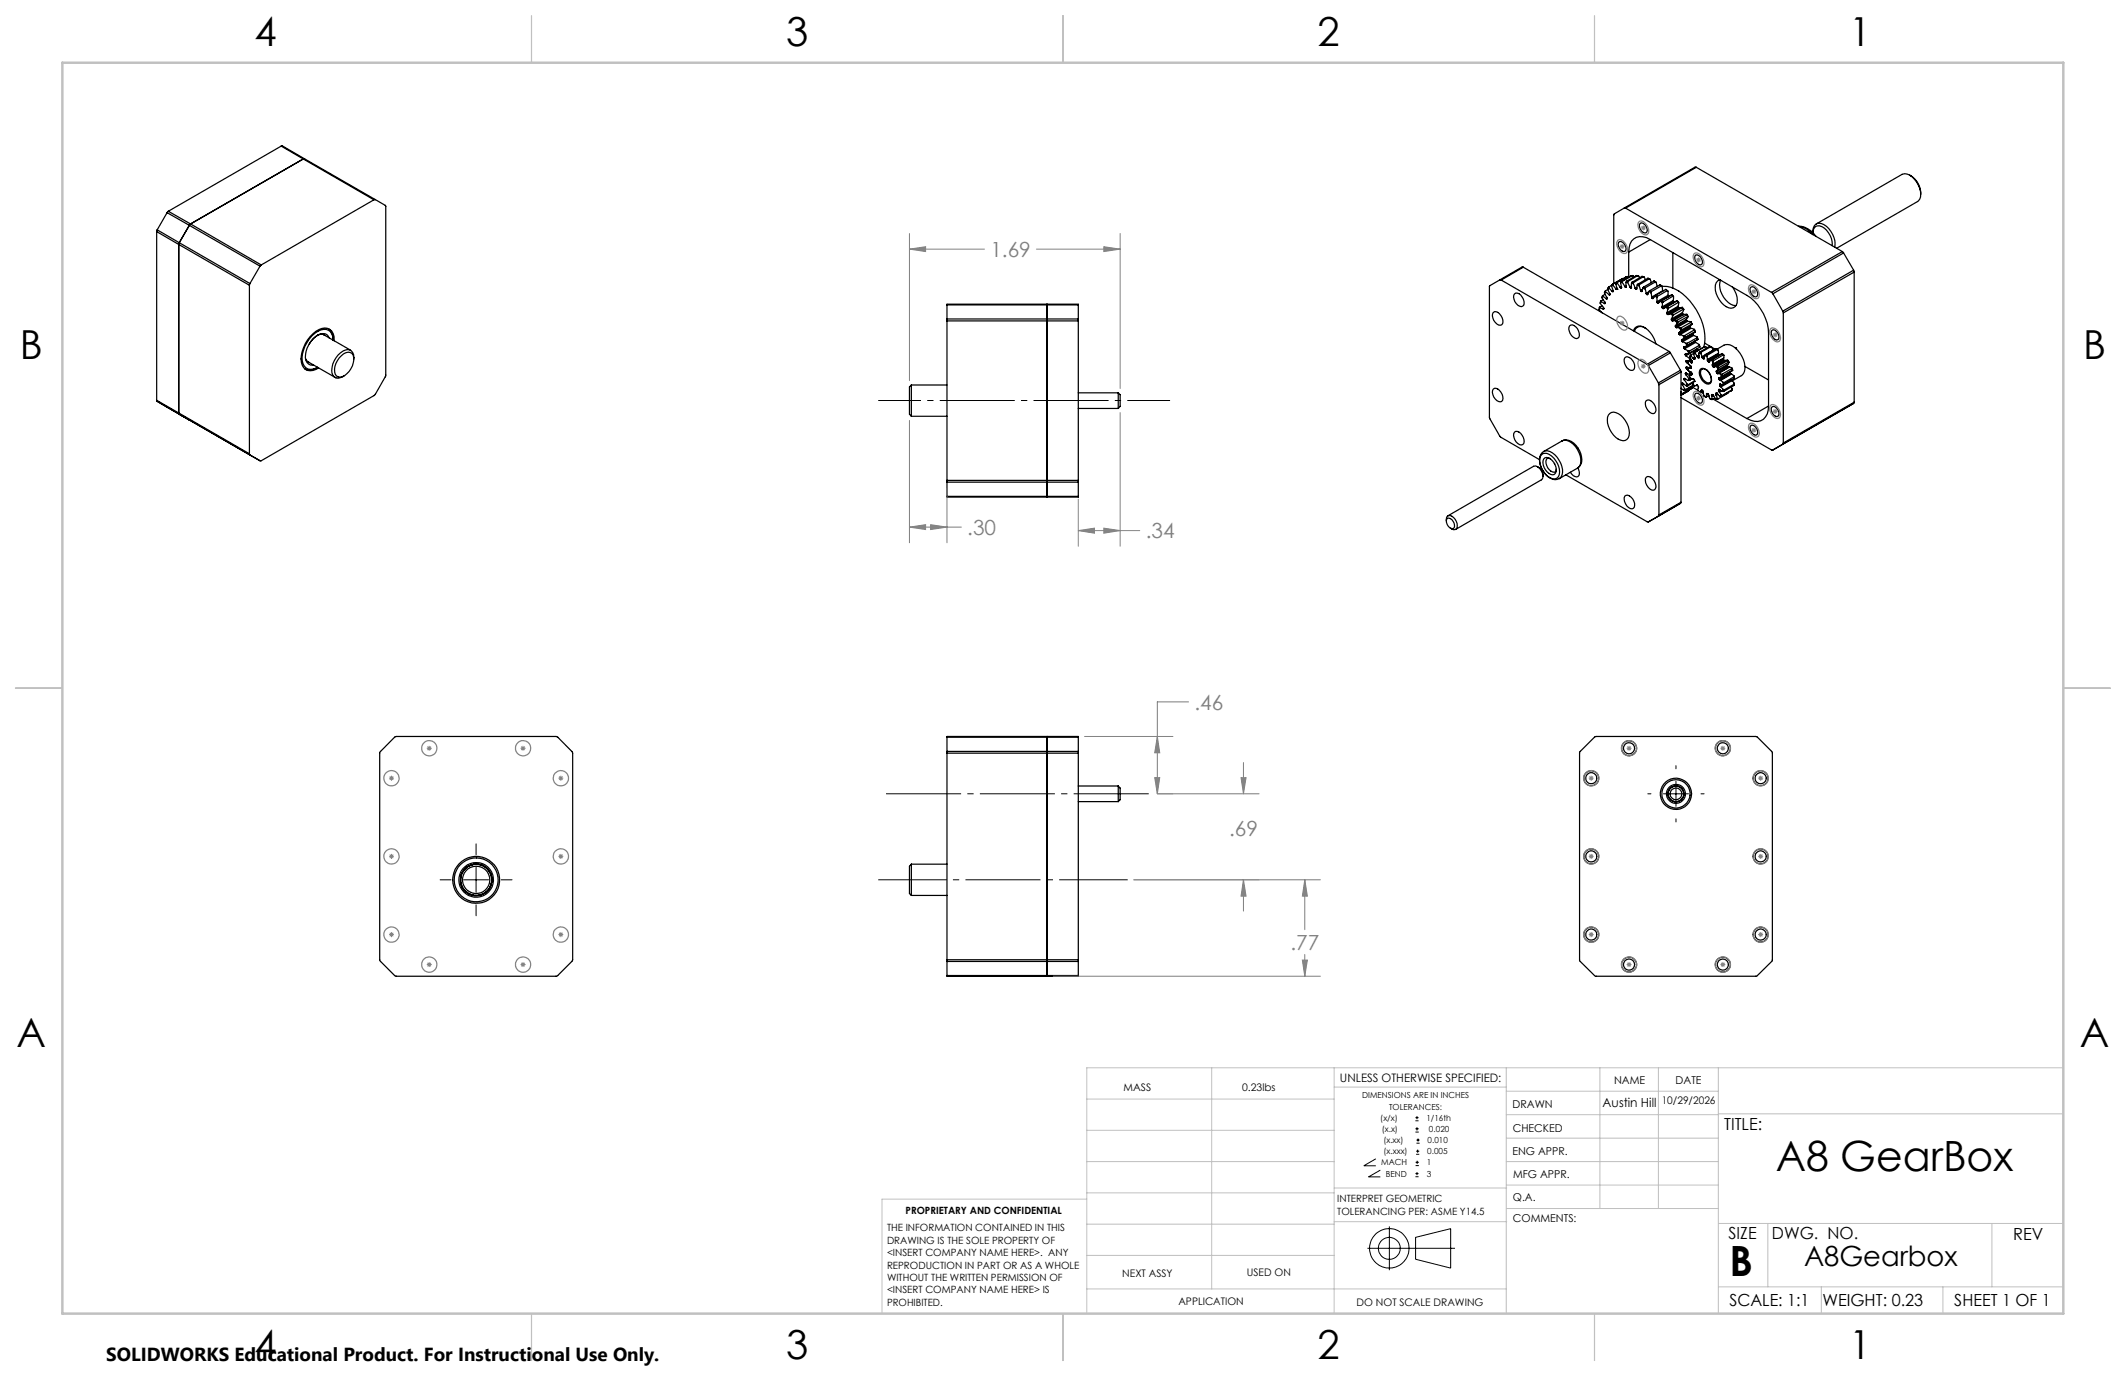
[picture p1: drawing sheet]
<svg xmlns="http://www.w3.org/2000/svg" width="432mm" height="279mm" viewBox="0 0 432 279" stroke-linecap="round" stroke-linejoin="round" font-family="sans-serif">
<g fill="none" stroke="#000" stroke-width=".25">
<path d="M57.1 29.7l.3-.1 4.4 2.6M57.1 29.7l-22.9 13.2M57.1 29.7l4.5 2.6M61.6 32.3l-22.9 13.2M61.6 32.3l14.4 8.3M61.8 32.2l-.2 .1M61.8 32.2l16.5 9.5 .1 34.6-2.4 4-22.9 13.3h-.3M344.5 34l-.2-.1-14.4 8.3M344.5 34l-14.3 8.3M344.5 34l29.7 17.1M387.9 35.6a4.3 4.3 0 0 1 2.2 3.9M31.8 47l4.5 2.6"/>
<path d="M31.8 47v34.3M31.9 46.7l-.1 .3M31.9 46.7l4.5 2.6M33.9 43.2l-2 3.5M33.9 43.2l4.6 2.6M34.2 42.9l-.3 .3M34.2 42.9l4.5 2.6M36.3 49.6v34.3M36.3 49.6l14.4 8.3M36.4 49.3l-.1 .3M36.4 49.3l14.4 8.3M38.5 45.8l-2.1 3.5"/>
<path d="M38.5 45.8l14.3 8.2M38.7 45.5l-.2 .3M38.7 45.5l14.4 8.3M50.7 57.9v34.2M50.8 57.6l-.1 .3M52.8 54l-2 3.6M53.1 53.8l-.3 .2M76 40.6l-22.9 13.2M76.2 40.5l-.2 .1M304.6 56.8l.3 .1M304.9 56.9l29.6 17.1M307.6 59.7a1.01 1.01 0 0 1 1.5 .6 1.17 1.17 0 0 1-.1 2 1.94 1.94 0 0 1-1.4-2.6z"/>
<path d="M309.4 54.3l-.3-.1-6.6 3.9v26.7l2.4 4 7.8 4.5M309.4 54.3l-4.5 2.6M309.4 54.3l29.6 17.1M325.9 59.5l.6 1-.1 .2h-.2M326 59.8l-.5 .2v.2M326 59.1l-.1 .4M326.1 59.2l-.2 .3M326.1 59.2l.7 .6M326.5 58.7l.5 1-.1 .2-.1-.1M326.6 58.8l-.5 .3v.1M326.7 58.3l.1 .2M326.7 58.3l-.2 .4"/>
<path d="M326.8 58.5l-.3 .2M326.8 58.5l.6 .7M327 59.7l-.2 .1M327.3 58l-.6 .3M327.3 58.1l.4 .9M327.6 57.7v.2M327.6 57.7l-.3 .1v.3M327.6 57.9l-.3 .2M327.6 57.9l.6 .8M327.7 59l-.1 .2h-.2M327.7 59l-.3 .2M328.2 58.7l.2 .1"/>
<path d="M328.2 57.6l.2 1M328.3 57.4l-.1 .2M328.4 58.7v.1M328.4 58.6v.1M328.4 58.7h.1M328.4 58.5l-.2 .2M328.5 57.5l-.3 .1M328.5 57.5l.6 .8M328.5 57.3v.2M328.5 57.3l-.2 .1M328.9 49.1a1.32 1.32 0 0 1 1.1 1.9 1.32 1.32 0 0 1-1.1-1.9zM329.1 58.3l.1 .2"/>
<path d="M329.1 57.4l.2 1.1M329.2 58.5h.1M329.3 57.2l-.2 .2M329.3 58.2l-.2 .1M329.3 58.4v.1M329.4 58.4l-.2 .1M329.5 57.4h-.4M329.5 57.4l.5 .8M329.5 57.1v.3M329.5 57.1l-.2 .1M329.5 56.6l-1.9 1.1M329.7 56.6l-2.1 1.1"/>
<path d="M329.9 42.2l-2.1 1.4v14M329.9 42.2l.3 .1M330 58.2l.2 .1M330.2 58.3h.1M330.2 42.3l29.6 17.1M330.2 57.4v.9M330.2 57.4h.4M330.3 56.2h.1M330.3 56.2l-2 1.2M330.3 58.1l-.3 .1M330.3 57.1l-.1 .3M330.3 57.1l.3 .1"/>
<path d="M330.5 56.2h.2M330.5 56.2h-.2M330.5 56.2l-2 1.1M330.6 57.4l.4 .9M330.6 57.2v.2M330.8 51.2v5.1M331 58.3l.2 .2M331.2 58.5h.1M331.3 56h.2M331.3 56l-2 1.2M331.3 58.1l-.3 .2M331.3 58.4v.1"/>
<path d="M331.4 58.3l-.1 .2M331.4 57.5v.8M331.4 57.5l.4 .1M331.4 58.3l-.2 .2M331.5 57.3l-.1 .2M331.5 57.3l.3 .1M331.5 56l.4 .2M331.5 56l-2 1.1M331.6 56h-.3M331.8 57.6l.3 .9M331.8 57.4v.2M332.1 58.5l.1 .2"/>
<path d="M332.2 58.7h.1M332.4 56h.2M332.4 56h.3M332.4 56l-2.1 1.1M332.4 58.6l-.1 .1M332.4 58.7h-.1M332.4 58.6l-.2 .1M332.5 58.3l-.4 .2M332.5 57.9l-.1 .7M332.5 57.9l.4 .1M332.6 56l.4 .4M332.6 56l-2 1.2"/>
<path d="M332.7 57.7l.3 .1M332.7 57.7l-.2 .2M332.9 58l.3 .9M333 57.8l-.1 .2M333.2 58.9l.1 .3M333.2 45.3a1.32 1.32 0 0 1 1.1 2 1.32 1.32 0 0 1-1.1-2zM333.3 59.2h.1M333.5 56.1l.3 .1M333.5 56.1l.4 .1M333.5 56.1l-2 1.2M333.6 59.1l-.2 .1M333.6 59l-.3 .2"/>
<path d="M333.6 58.7l-.4 .2M333.7 58.4l-.1 .7M333.7 58.4l.4 .3M333.8 56.2h.1l.3 .6M333.8 56.2l-2 1.2M333.9 58.2l.3 .2M333.9 58.2l-.2 .2M334.1 58.7l.2 .9M334.2 58.4l-.1 .3M334.3 59.6l.1 .2M334.4 59.8h.1M334.7 56.5l.3 .1"/>
<path d="M334.7 56.5l.4 .1M334.7 56.5l-2 1.2M334.7 59.7l-.2 .1M334.7 59.6l-.3 .2M334.9 59.2l-.6 .4M334.9 59.2l-.4 .6M334.9 59.2l.4 .2M335 56.6l.2 .1 .2 .7M335 56.6l-2 1.2M335.1 59l-.2 .2M335.1 59l.3 .2M335.2 48.6l19.6 11.4a9.8 9.8 0 0 1 4.4 7.6v14.8"/>
<path d="M335.2 48.6a2.62 2.62 0 0 0-4.2 1l-.2 1.6M335.2 48.6l-4.4 2.6M335.3 59.4l.2 .9M335.4 59.2l-.1 .2M335.9 57.1l.3 .2M335.9 57.1l.4 .2M335.9 57.1l-2 1.1M336.2 57.3l.2 .1 .1 .8M336.2 57.3l-2 1.1M336.3 59.9l.3 .3M336.3 59.9l-.2 .2M337.1 57.9l.3 .2"/>
<path d="M337.1 57.9l.4 .2M337.1 57.9l-2 1.1M337.4 58.1l.2 .1M337.4 58.1l-2 1.1M337.5 58.2a6.9 6.9 0 0 1 5.7 2.9 10.9 10.9 0 0 1 2.8 9.4M337.6 58.2l.1 .9M337.7 59.1v.1M337.7 59.1l-2.2 1.2M338.3 58.8l.3 .2M338.3 58.8l.4 .3M338.3 58.8l-2 1.1M338.6 59l.2 .1v.9"/>
<path d="M338.6 59l-2 1.2M338.8 60l.1 .2M338.8 60l-2.3 1.3M339.5 59.9l.3 .2M339.5 59.9l-2.2 1.2M339.5 59.9l-2 1.1M339.5 59.8l.4 .4M339.8 51.3v7.2M344.4 51.8a1.29 1.29 0 0 1 1.1 1.9 1.29 1.29 0 0 1-1.1-1.9zM349.4 56.8a1.66 1.66 0 0 0-1 2.2 4.4 4.4 0 0 0 3.2 3.6 1.34 1.34 0 0 0 1.2-1.6 4.5 4.5 0 0 0-.9-2.7M349.5 56.9a4.5 4.5 0 0 0 2.5 5.1l.6 .1M355.7 58.3a1.29 1.29 0 0 1 1.1 1.9 1.29 1.29 0 0 1-1.1-1.9z"/>
<path d="M359.8 59.4l.3 .3M360.1 59.7l2 3.5M365.3 45.9a4.6 4.6 0 0 1 3.6 2.1M365.3 46a4.2 4.2 0 0 1 2.9 1.7M368.9 45.5l17.4-10.1a2.15 2.15 0 0 1 2.5 1 4.1 4.1 0 0 1 1.1 4.1l-.4 .4-16.5 9.5M372.1 49.9a4 4 0 0 0-2.5-4 1.19 1.19 0 0 0-1.4 1.3 1.43 1.43 0 0 1 .5-1.6 1.43 1.43 0 0 1 1.8 0 4.7 4.7 0 0 1 2.1 4.6M374.2 51.1l.2 .3M374.2 51.1l-14.4 8.3M374.4 51.4l-14.3 8.3M374.4 51.4l2.1 3.5M376.5 54.9l.1 .3M376.5 54.9l-14.4 8.3"/>
<path d="M376.6 55.2l-14.4 8.3M376.6 55.2v26.5M62.1 72.9l.3 .5 .4 .2M62.4 73.4l5.7 3.2M64.5 74.6a2.84 2.84 0 0 1-2.6 .3M65.6 67.9l5.6 3.2M65.9 68.1a1.64 1.64 0 0 0-2.2 .6l-.9 1.1M66.9 66.9a2.66 2.66 0 0 1 .8 2.2 1.91 1.91 0 0 0-.9-2 1.91 1.91 0 0 0-2.2 .2 6.4 6.4 0 0 0-3.1 6.5 1.8 1.8 0 0 0 3 .8M66.9 68.6a1.45 1.45 0 0 0-2.4-.5 5.3 5.3 0 0 0-2.4 5.1 1.34 1.34 0 0 0 1.6 .9M67.9 69.2a2.06 2.06 0 0 0-.8-2.2 2.06 2.06 0 0 0-2.3-.1 7 7 0 0 0-3.6 6.7 1.91 1.91 0 0 0 3 1.4l.5-.3M68.9 72.7a2.34 2.34 0 0 1 2.2-1.1 1.48 1.48 0 0 1 .7 2.1 3.8 3.8 0 0 1-2.7 2.9 1.18 1.18 0 0 1-1.2-1.6 4.2 4.2 0 0 1 1-2.3zM71.9 72.9a1.43 1.43 0 0 0-.5-1.6 1.43 1.43 0 0 0-1.8 0 4.5 4.5 0 0 0-2 4.9 1.44 1.44 0 0 0 2.3 .1"/>
<path d="M185.1 78.2v6.3M185.1 78.2l-.4 .4v5.5l.4 .4M185.1 78.2h7.2M192.3 61.9v-.1h26.7v.1M192.3 64.8v.4M192.3 61.9v2.9M192.3 65.2v32.3M192.3 65.2h26.7M192.3 64.8h26.7M192.3 61.9h26.7M212.7 61.9v38.9M212.7 61.8v.1z"/>
<path d="M219 64.8v.4M219 61.9v2.9M219 65.2v32.3M219 79.8h8.1M227.1 79.8l.4 .4v2.3l-.4 .4M227.1 79.8v3.1M303.3 79a1.31 1.31 0 0 1 1.8 1 1.02 1.02 0 0 1-.4 1.6 1.94 1.94 0 0 1-1.4-2.6zM303.3 63.5a1.31 1.31 0 0 1 1.8 1 1.02 1.02 0 0 1-.4 1.5 1.94 1.94 0 0 1-1.4-2.5zM318.8 66.1a1.3 1.3 0 0 1 1.8 1.1 1.02 1.02 0 0 1-.4 1.6 1.99 1.99 0 0 1-1.4-2.7zM324.8 62.9l.6 .6M324.8 62.4v.5M324.9 62.5l-.1 .4"/>
<path d="M324.9 62.5l.7 .3M325 61.6l.7 .9v.2M325.1 61.2l-.1 .4M325.2 61.2l-.2 .4M325.2 61.2l.7 .4M325.3 63.4h.1M325.4 62.1l-.5 .3v.1M325.4 60.5l.6 1.1M325.5 60.1l-.1 .4M325.5 60.2l-.1 .3M325.5 60.2l.7 .5M325.6 60.9l-.5 .2 .1 .1"/>
<path d="M325.7 62.7l-.1 .1M326 61.6h-.1M326.5 60.6l-.3 .1M330 72.6a1.35 1.35 0 0 1 1.9 1.1 1.07 1.07 0 0 1-.4 1.5 1.99 1.99 0 0 1-1.5-2.6zM331.8 67.2a1.41 1.41 0 0 1 2.4-.6 5.3 5.3 0 0 1 2.1 3.2M334.3 66.7a1.37 1.37 0 0 0-2.3 .6M334.5 74l.3 .2M334.8 74.2l2 3.6M335.5 60.3l.1 .2M335.6 60.5v.1M335.8 60.5l-.2 .1M335.9 60.3l-.3 .2"/>
<path d="M336.1 60.1l-.3 .5h-.2M336.1 60.1l.4 .3M336.5 60.4v.9M336.5 61.3l.1 .2M336.6 61.5l.1 .1M336.6 60.2l-.1 .2M336.8 77.8l.1 .3M336.9 78.1v26.5M337 61.3l-.3 .3M337.3 61.2l-.5 .4h-.1M337.3 61.2l.3 .4M337.5 61l.3 .3"/>
<path d="M337.5 61l-.2 .2M337.6 62.3v.2M337.6 61.6v.7M337.6 62.5l.1 .1M337.8 61.3l-.2 .3M338.4 62.4l-.5 .3-.2-.1M338.4 62.4l.3 .4M338.6 63.5v.2M338.6 63.7l.1 .1M338.6 62.3l-.2 .1M338.6 62.3l.3 .3M338.7 62.8l-.1 .7"/>
<path d="M338.9 62.6l-.2 .2M338.9 60.2v.1M338.9 60.2l-2.3 1.3M339 71.4l.3 .2M339 71.4l-4.5 2.6M339.3 71.6l-4.5 2.6M339.3 71.6l2 3.6M339.4 63.7l-.6 .2-.1-.1M339.4 63.7l.3 .5M339.5 64.8v.2M339.5 65v.1M339.5 65.1l.2 .1"/>
<path d="M339.7 63.6l-.3 .1M339.7 63.6l.2 .4M339.7 64.2l-.2 .6M339.8 60.1l.1 .1-.1 .8M339.8 60.1l-2 1.2M339.8 61l.1 .2M339.8 61l-2.2 1.3M339.9 64l-.2 .2M339.9 61.2l.1 .1M339.9 61.2l-2.3 1.3M340 61.3v.1M340 61.3l-2.3 1.3"/>
<path d="M340.3 66.1v.2M340.3 66.3v.1M340.3 65.1l-.6 .1M340.3 65.1l.3 .5M340.3 66.4l.2 .1M340.5 66.5l.7 .1M340.6 65.1l.2 .3M340.6 65.1h-.3M340.6 61.1l.3 .3M340.6 61.1l-2 1.2M340.6 65.6l-.3 .5M340.6 61.1h.1"/>
<path d="M340.6 61.1l-2.5 1.4M340.7 61.1l.3 .3M340.8 65.4l-.2 .2M340.8 62.2l.1 .2M340.8 62.2l-2.2 1.3M340.9 61.4l.1 .1-.2 .7M340.9 62.4v.1M340.9 61.4l-2 1.2M340.9 62.4l-2.3 1.3M340.9 62.5l-2.2 1.3M341 67.7v.1M341 67.6v.1"/>
<path d="M341 67.8l.2 .2M341.1 62.5l-2.2 1.4M341.2 66.6l.2 .5M341.2 68l.7 .2M341.3 75.2l.1 .3M341.3 75.2l-4.5 2.6M341.4 67.1l-.4 .5M341.4 78.8l.6 .5M341.4 66.6l.2 .4M341.4 66.6h-.2M341.4 75.5l-4.5 2.6M341.4 75.5v26.5"/>
<path d="M341.4 79.6l.1 .2M341.5 69.1l.1 .2M341.5 79.8l.2 .1M341.5 79.8l-.1 .1M341.6 69.3l.1 .1M341.6 67l-.2 .1M341.6 77.9l.1 .2M341.6 62.5l.3 .3M341.6 62.5h-.7M341.6 62.5l-1.9 1.1M341.7 77.8l.8 .6M341.7 77.8l-.1 .1"/>
<path d="M341.7 78.1l.5 .9M341.7 63.5v.2M341.7 62.4l.3 .4M341.7 63.5l-2.2 1.3M341.7 77.8h.1M341.7 69.4l.7 .3M341.7 63.7l.1 .1M341.7 79.9l-.1 .2M341.7 63.7l-2.2 1.3M341.8 77.8l-.2 .1M341.8 63.8l.1 .1M341.8 63.8l-2.3 1.3"/>
<path d="M341.9 68.2l.2 .5M341.9 62.8l.1 .1-.3 .6M341.9 68.2h.2M341.9 62.8l-2 1.2M341.9 63.9l.7-.1v.1M341.9 63.9l-2.2 1.3M341.9 77.9l-.2 .2M342 70.6v.1M342 79.3h.2M342 70.7l.1 .1M342 76.9l.1 .3M342.1 68.7l-.5 .3-.1 .1"/>
<path d="M342.1 76.9h.1M342.1 76.9h-.1M342.1 77.2l.6 .8M342.1 70.8l.8 .5M342.1 68.2l.2 .3M342.1 76.8v.1M342.2 79l-.2 .3M342.2 79l.2 .1M342.2 76.9l.7 .4M342.2 76.9h-.2M342.3 72v.1M342.3 68.5l-.2 .2"/>
<path d="M342.3 72.1l.1 .1M342.3 75.9l.1 .2M342.3 75.8v.1M342.4 79.1l-.2 .2M342.4 70.3l-.4 .3M342.4 72.2l.7 .6M342.4 76.1l.6 .8M342.4 77l-.3 .2M342.4 69.7l.2 .5M342.4 73.3v.1M342.4 73.4l.1 .2M342.4 74.6v.1"/>
<path d="M342.4 74.7l.1 .2M342.4 75.7l.7 .3M342.4 75.7l-.1 .1M342.4 69.7h.3M342.5 64.8v.2M342.5 78.4h.3M342.5 64.8l-2.2 1.3M342.5 71.8l-.2 .2M342.5 75.8l-.2 .1M342.5 73.6l.8 .6M342.5 74.9l.7 .7M342.5 65l.1 .1"/>
<path d="M342.5 65l-2.2 1.3M342.6 70.2l-.6 .2v.2M342.6 74.5l.7 .2M342.6 74.5l-.2 .1M342.6 63.9l.2 .4M342.6 65.1l.2 .2M342.6 63.9l-2 1.2M342.6 65.1l-2.3 1.3M342.6 73.2l-.2 .1M342.6 63.9l.3 .3M342.7 78l-.2 .4M342.7 78l.2 .1"/>
<path d="M342.7 69.7l.1 .4M342.7 71.8l-.4 .3M342.7 74.6l-.3 .1M342.7 74.7l.1 .4M342.7 73.2l-.3 .2M342.7 74.8l-.2 .1M342.8 74.7v.4M342.8 74.7l.6 .1M342.8 65.3h.6v.1M342.8 65.3l-2.3 1.2M342.8 73.5l-.3 .1M342.8 75.9l-.4 .2"/>
<path d="M342.8 73.7l.6 .6 .1 .4M342.8 74.6v.1M342.8 64.3l-.3 .5M342.8 64.3l-2 1.1M342.8 75.1l.3 .3a.51 .51 0 0 1 .5 .6M342.8 73.3h.1M342.8 73.2v.5M342.8 70.1l-.2 .1M342.9 73.3l-.1 .4M342.9 73.3l.5 .2M342.9 71.3l.1 .5M342.9 71.3h.2"/>
<path d="M342.9 78.1l-.1 .3M342.9 79.4l-.2 .1M342.9 79.4l-1.5 .9M343 71.8l-.7 .2M343 76.9l-.1 .4M343 76.9h.3M343 79.2l-.1 .2M343.1 76.3l.1 .4M343.1 76.3l.2 .5M343.1 71.3l.1 .3M343.1 72.8l.1 .5M343.1 72.8h.3"/>
<path d="M343.2 73.3h-.8M343.2 77.2l-.3 .1M343.2 72.5l.3 .6M343.2 76.7l.1 .1M343.2 75.6l-.1 .4M343.2 66.4l.1 .1M343.2 71.6l-.2 .2M343.2 75.6l.3 .1M343.2 66.4l-2.2 1.3M343.3 74.2v.5M343.3 66.5l.1 .2M343.3 74.2l.1 .1"/>
<path d="M343.3 76.9l-.1 .3M343.3 66.3l-2.3 1.3M343.3 66.5l-2.3 1.3M343.3 76.8l.7 .1 .1 .5M343.4 72.1l-.2 .4M343.4 73.5l.1 .2M343.4 72.3l-.2 .2M343.4 72.3l.5 .4M343.4 73v.2M343.4 65.4l.2 .4M343.4 66.7l.7 .2v.1M343.4 73.2l-.2 .1"/>
<path d="M343.4 76h-.3M343.4 65.4l-2 1.2M343.4 66.7l-2.2 1.3M343.4 76.8l-.1 .1M343.5 76.1l-.4 .2M343.5 74.7l-.1 .1M343.5 75.7l-.1 .3M343.5 65.3l.2 .5M343.5 76.1h.1M343.5 74.6l-.2 .1M343.5 73.1l.2 .5-.2 .1M343.5 78.9h.1"/>
<path d="M343.5 73.1l-.1 .1M343.5 75.6v.1M343.5 78.9l-1.9 1.2M343.6 65.8h.1M343.6 65.8l-2 1.2M343.6 76v.1M343.6 65.8l-.4 .5v.1M343.6 75.9l-.3 .2M343.6 75.9l-.2 .1M343.6 76.1h.1M343.6 76l-.1 .1M343.7 78.7l-.2 .2"/>
<path d="M343.7 76.9l-.5 .3M343.7 78.7l-2 1.2M343.7 73.6l-.2 .1M343.7 73.3l-.3 .2M343.7 78.4v.3M343.7 78.7l-.1 .2M343.8 67.7v.1M343.8 67.8v.1M343.8 67.8l-2.3 1.3M343.8 78.6l1 .6M343.8 77.9l.3 .5M343.8 67.9l.2 .2"/>
<path d="M343.8 67.9l-2.2 1.4M343.9 72.7l.1 .2M343.9 77.7l-1.1 .7M344 68.1l.7 .3v.2M344 68.1l-2.3 1.3M344 78.2l-1.6 .9M344 71.9l.3 .8a.18 .18 0 0 1-.1 .2 .18 .18 0 0 1-.2 0M344 71.8l-.6 .3v.2M344 77.5l-.2 .4M344 78.2l-1.8 1.1M344.1 71.6l-.1 .3M344.1 67l.2 .3"/>
<path d="M344.1 77.4h.1M344.1 77.4l-.1 .1M344.1 67l-2 1.2M344.2 77.4l-.2 .1M344.2 66.9l.1 .4M344.2 77.3l-1.3 .8M344.2 69.3v.1M344.2 72.5l-.3 .2M344.2 69.4l.2 .1M344.2 69.4l-2.2 1.3M344.3 71.5v.3M344.3 71.5l-.2 .1"/>
<path d="M344.3 67.3l-2.5 1.6M344.3 67.3l-2 1.2M344.3 72.7l-.3 .2M344.3 71.8l-.3 .1M344.3 71.8l.4 .5M344.4 69.5l.7 .5v.1M344.4 69.5l-2.3 1.3M344.4 79.9a1.32 1.32 0 0 1 1.1 1.9 1.32 1.32 0 0 1-1.1-1.9zM344.5 78.3l.2-.1-.2 .1M344.5 78.3l-.4 .1M344.6 70.9h.1M344.6 78.2l.4 .3-.2 .8"/>
<path d="M344.6 78.2h.1M344.6 78.2l-.1 .1M344.7 72.3l.1 .2M344.7 70.9l-2.3 1.3M344.7 70.9l.2 .2M344.7 68.6l.1 .3M344.7 68.6l-2 1.1M344.7 68.5l.2 .4M344.8 72.5l.1 .1M344.8 69l-2.3 1.2M344.8 68.9l-2 1.2M344.8 79.3l.4 .4"/>
<path d="M344.9 68.9h-.1M344.9 72.6h.2M345.1 71.7v.6M345.1 71.7l.3 .1M345.1 72.1l-.4 .2M345.1 72.3l.1 .2M345.1 72.3l-.3 .2M345.1 70.1l.1 .4M345.1 70.1l-2 1.2M345.1 72.6h.1M345.2 72.5l-.1 .1M345.2 70v.5"/>
<path d="M345.2 72.5l-.3 .1M345.2 71.5h.2M345.2 71.5l-.1 .2M345.2 70.5l-2 1.1M345.3 75a1.38 1.38 0 0 1 2 .9 1.83 1.83 0 0 1 0 2 1.65 1.65 0 0 1-1.9-1.3 1.54 1.54 0 0 1-.1-1.6zM345.4 79.6l.6 .3M345.4 71.8l.3 .6M345.4 71.5v.3M345.5 79.4l-.3 .3M345.5 79.3l.2-.1 .3 .3 .1 .9M345.5 79.3v.1M345.7 79.2l-.2 .1"/>
<path d="M345.7 75a1.52 1.52 0 0 1 1.6 1.1 1.08 1.08 0 0 1-.1 1.6M345.7 72.4v.2M345.7 72.6l.2 .2M345.7 74.9a1.24 1.24 0 0 0 0 1.8 1.32 1.32 0 0 0 1.6 1M345.7 79.3l-.2 .1M345.8 79.3l-.5 .4M345.9 72.8h.1M346.1 72.8h-.1M346.1 72.6l-.2 .2M346.2 69.7l1.3 .7M346.2 72.3l-.5 .3M346.3 72.1l-.6 .3"/>
<path d="M346.3 72.1l-.3 .7M346.3 72.1l.4 .3M346.3 72.1l.2-.1 .2 .1M346.3 70.4l.4 .3M346.3 70.4l-2.2 1.2M346.3 70.4l-2 1.1M346.6 80h.3M346.6 80v.2M346.7 72.4l.1 .6M346.7 72.1v.3M346.7 79.9l-.1 .1M346.8 73.2l.1 .2"/>
<path d="M346.8 73v.2M346.9 80l.2 .3M346.9 73.4l.2 .1M346.9 80l-.3 .2M347.2 70.3l.3 .1M347.2 70.3l-2 1.2M347.2 73.4l-.1 .1M347.5 70.4l.2 .1M347.5 70.4l-2.1 1.1M347.5 73.1l-.4 .4M347.5 73.1l.4 .4M347.7 70.5l.2 .6"/>
<path d="M347.7 70.5l.7 .4M347.8 74.1v.2M347.8 73l-.3 .1M347.8 73l.2 .2M347.8 74.3l.2 .2M347.8 74v.1M347.9 73.5l-.1 .5M347.9 71.1v.1M348 73.2l-.1 .3M348.5 70.8l.4 .2M348.5 79.9v.2M348.5 70.8l.2 .2"/>
<path d="M348.5 70.8l-2 1.2M348.6 75.5l.1 .2M348.6 79.8l.2 .1M348.6 79.8l-.1 .1M348.6 79.8h.1M348.7 74.4l-.7 .1M348.7 74.4l.2 .5M348.7 79.8l-.2 .1M348.7 75.7l.2 .2M348.7 71l.2 .1 .1 .6M348.7 70.9l1.4-.8a2.94 2.94 0 0 1 3.3 1.6 4.2 4.2 0 0 1 .7 4.2l-.4 .4-1.9 1M348.7 71l-2 1.1"/>
<path d="M348.8 79.9l.6 .6M348.8 79.9l-.3 .2M348.9 74.4l.2 .3M348.9 74.4h-.2M348.9 74.9l-.3 .6M349 75.8l.5 .2M349 71.9l.1 .2M349 75.8l-.1 .1M349 71.9l-2.2 1.3M349 79.3l.1 .2M349 71.7l-2.2 1.3M349 71.7v.2"/>
<path d="M349.1 74.7l-.2 .2M349.1 79.1l.8 .4M349.1 79.1l-.1 .2M349.1 76.8v.2M349.1 72.1h.1M349.1 79.5l.1 .1M349.1 72.1l-2.2 1.3M349.1 77l.2 .2M349.2 79.1h-.1M349.2 79.6l.4 .6M349.3 78.1v.1M349.3 78.2l.1 .3"/>
<path d="M349.3 79.1l-.3 .2M349.3 77.2l.2 .1M349.4 76.7l-.3 .1M349.4 78l.6 .1M349.4 78l-.1 .1M349.4 78.5l.1 .1M349.5 76l.1 .5M349.5 77.3l.4 .3M349.5 76h.2M349.5 79.3l-.4 .2M349.5 78.6l.5 .5M349.6 78.1l-.3 .1"/>
<path d="M349.6 76.5l-.5 .2v.1M349.6 79.4l-.4 .2M349.7 76l.1 .3M349.8 71.8l.2 .3M349.8 71.8h.1M349.8 71.8l-2.3 1.3M349.8 71.8l-2 1.2M349.8 71.8l.3 .3M349.8 76.3l-.2 .2M349.9 77.6l.1 .5M349.9 77.6l.3 .1M350 79.1l-.1 .4"/>
<path d="M350 79.1l.2 .1M350 72.1h.1v.6M350 72.1l-2 1.1M350 72.8l.1 .2M350 72.8l-2.2 1.3M350 78.1l-.6 .4M350.1 73l.1 .2M350.1 73l-2.3 1.3M350.1 72.7l-2.3 1.3M350.1 72.7l-.1 .1M350.1 79.4l-.2 .1M350.2 77.7v.3"/>
<path d="M350.2 79.2l-.1 .2M350.2 78l-.2 .1M350.2 73.2l.1 .1M350.2 73.2l-2.2 1.3M350.5 73.2l.4-.1v.1M350.5 73.2l-2.2 1.3M350.8 74v.2M350.8 74.2l.1 .2M350.8 74.2l-2.2 1.3M350.9 73.2l.2 .3M350.9 73.2l-2 1.2M350.9 73.2l.3 .3"/>
<path d="M350.9 74.4l.2 .2M350.9 74.4l-2.2 1.3M351 79.7l-2.1 1.3M351.1 73.5l.1 .1-.3 .4-2.2 1.2M351.1 73.5l-2 1.2M351.1 74.6l-2.2 1.3M351.2 74.5l.5 .2v.2M351.2 74.5l-2.2 1.3M351.2 74.5l-.1 .1M351.3 75.5l.1 .2M351.4 75.7l.1 .2M351.4 75.7l-2.3 1.3"/>
<path d="M351.5 75.9l-2.2 1.3M351.5 75.9l.2 .1M351.6 77.2h.1M351.6 78.6l.2 .4v.2M351.6 77.2l.2 .1M351.6 79.3l-2 1.2M351.6 79.3h.1M351.6 77.2l-1.4 .8M351.7 76l.5 .3v.2M351.7 76l-2.2 1.3M351.7 74.9l.2 .3M351.7 74.9l-2 1.1"/>
<path d="M351.8 74.8l.1 .4M351.8 77.3l.4 .5v.2M351.8 79.2l-.2 .1M351.8 77.3l-2.3 1.3M351.8 79.2l-2.1 1.1M351.8 79.1l-.2 .2M351.9 75.2l-2.1 1.1M351.9 75.2h.1M351.9 75.2l-2.4 1.4M352.1 78.3l-2 1.1M352.2 76.5v.3M352.2 78l-.1 .3"/>
<path d="M352.2 76.5l-2 1.2M352.2 78l-2 1.2M352.2 76.4l.1 .4M352.2 76.8l-2 1.2M352.2 77.9l-.1 .4M352.2 76.8h.1M352.5 70.6h.1M352.5 70.6l.2 .2M354.4 74.4l4.8 2.8M359.8 67.2l.2-.2a1.29 1.29 0 0 1 1.1 2 1.32 1.32 0 0 1-1.3-1.8zM362.1 63.2l.1 .3M362.2 63.5v26.5"/>
<path d="M31.8 81.3l.1 .2M31.8 81.3l4.5 2.6M31.9 81.5l6.6 3.8-2.1-1.2M31.9 81.5l4.5 2.6M36.3 83.9l.1 .2M36.3 83.9l14.4 8.2M36.4 84.1l16.4 9.5M50.7 92.1l.1 .3 2 1.2M185.1 84.5h7.2M192.3 97.5v.4M192.3 97.9v2.9M192.3 97.5h26.7"/>
<path d="M192.3 97.9h26.7M219 97.5v.4M219 97.9v2.9M219 82.9h8.1M307.6 87.8a1.31 1.31 0 0 1 1.8 1 1.02 1.02 0 0 1-.4 1.5 1.94 1.94 0 0 1-1.4-2.5zM312.3 94.8a2.08 2.08 0 0 1 1.1 1.9M313.1 92.4a1.39 1.39 0 0 1 2 .2 3.7 3.7 0 0 1 1.4 4.2 1.54 1.54 0 0 1-2.4-.3 4.2 4.2 0 0 1-1.3-3.8zM313.5 91.7a2.21 2.21 0 0 0-.6 2.9 3.8 3.8 0 0 0 3 2.8l.8-.2M313.5 93.2a1.33 1.33 0 0 1 2.1 .7 1.82 1.82 0 0 1 .1 2.4 2.1 2.1 0 0 1-2.3-1.9v-.5zM314.9 93.2l-.6-.2a1.9 1.9 0 0 0 1.1 2.8h.5l.2-.5M315.7 94.1l.1 .1M317.3 89.5a2.65 2.65 0 0 1 3.2 1.5 2.85 2.85 0 0 1-.1 4"/>
<path d="M317.3 89.5a2.42 2.42 0 0 1 2.7 1.2 3.9 3.9 0 0 1 .8 4l-4.1 2.5a2.03 2.03 0 0 0 .5-2.5 3.9 3.9 0 0 0-3.3-3.2l-.4 .2M317.3 89.5l-3.8 2.2M318 96.4l16.6 9.6h.2M320.5 95a1.12 1.12 0 0 1-.3 1.8 1.62 1.62 0 0 1-1.3-.9M327 84a2.1 2.1 0 0 1 2.7 .8 4.2 4.2 0 0 1 1 4.1 1.54 1.54 0 0 1-2.5-.1 4.3 4.3 0 0 1-1.5-4.5zM334.3 96.9a1.34 1.34 0 0 1 1.9 1.1 1.02 1.02 0 0 1-.4 1.6 2.05 2.05 0 0 1-1.5-2.7zM334.3 81.4a1.34 1.34 0 0 1 1.9 1 1.02 1.02 0 0 1-.4 1.6 2.05 2.05 0 0 1-1.5-2.6zM341.4 80.1h.2M341.4 80.8l18.5 10.6 16.6-9.5M346.1 80.4l.4 .2M346.6 80.2l-.1 .4M346.9 80.4l.2 .2"/>
<path d="M347.1 80.3l.2 .7M347.1 80.3l-.6 .3M347.3 81l.4 .1M347.3 81h.4M347.6 80.3l.1-.2h.2l.6 .9M347.6 80.3l.1 .2M347.7 80.5v.5M347.9 80.1l-.3 .2M347.9 81l6.9 4M348 80.3l-.3 .2M348.3 80.8l-.6 .3v-.1M348.5 81h.4"/>
<path d="M348.5 80.1l.1 .2M348.6 80.3l.2 .6M348.8 80.9l-.3 .1M348.8 80.9l.1 .1M348.9 80.1l-.3 .2M349.4 80.5h.2M349.6 80.2l-.2 .3M349.6 80.2l.1 .1M349.7 80.3l-.1 .2M355.7 86.4a1.29 1.29 0 0 1 1.1 1.9 1.29 1.29 0 0 1-1.1-1.9zM359.2 82.4a2.66 2.66 0 0 1-2.9 3.1l-1.5-.5M359.2 82.4l-4.4 2.6"/>
<path d="M359.8 82.8l.2-.2a1.29 1.29 0 0 1 1.1 1.9 1.32 1.32 0 0 1-1.3-1.7zM376.5 81.9l-14.4 8.3 .1-.2M376.6 81.7l-.1 .2M376.6 81.7l-14.4 8.3M192.3 100.8v.1h26.7v-.1M192.3 100.8h26.7M212.7 100.8v.1zM293.8 105.8a.81 .81 0 0 1 .3-1.1 .81 .81 0 0 1 1.1 .4 1.94 1.94 0 0 1 .6 2.3 .87 .87 0 0 1-1.2-.2M293.8 105.4l.2-.2a1.46 1.46 0 0 1 1.3 2 1.37 1.37 0 0 1-1.5-1.8zM294.1 104.7l17.4-10a1.85 1.85 0 0 1 1.8 2.3l-.2 .4-17.4 10.1M330 100.7a1.34 1.34 0 0 1 1.9 1.1 1.09 1.09 0 0 1-.4 1.5 2.05 2.05 0 0 1-1.5-2.6zM336.8 104.8l-2 1.2"/>
<path d="M336.9 104.6l-.1 .2M341.3 102.2l-4.5 2.6M341.3 102.2l-6.5 3.8M341.4 102l-.1 .2M341.4 102l-4.5 2.6M80.2 149.7l.3-.2h32.5l.3 .2 2.9 3 .1 42.2-3.1 3.3h-32.8l-3.2-3-.1-.3v-42zM192.3 149.7v-.2h26.7v.2M192.3 152.6v.3M192.3 152.9h26.7M192.3 152.6h26.7M192.3 149.7h26.7M192.3 149.7v2.9"/>
<path d="M192.3 152.9v42M212.7 149.7v48.4M212.7 149.5v.2zM219 152.6v.3M219 159.6h8.1M219 149.7v2.9M219 152.9v42M227.1 159.6v3.2M227.1 159.6l.4 .4v2.4l-.4 .4M320.9 152.7l3.2-3.2h32.5l.3 .2 3 2.9 .1 42.3-3.2 3.3h-32.7l-3.2-3zM185.1 175.5l-.4 .4v5.5l.4 .4M185.1 175.5v6.3"/>
<path d="M185.1 175.5h7.2M219 162.8h8.1M185.1 181.8h7.2M192.3 198.1v.1h26.7v-.1M192.3 194.9v.3M192.3 194.9h26.7M192.3 195.2h26.7M192.3 198.1h26.7M192.3 195.2v2.9M212.7 198.1v.1zM219 194.9v.3M219 195.2v2.9"/>
<circle cx="323.2" cy="158" r="1.13"/>
<circle cx="323.2" cy="158" r="1.52"/>
<circle cx="330.9" cy="151.9" r="1.13"/>
<circle cx="330.9" cy="151.9" r="1.52"/>
<circle cx="349.9" cy="151.9" r="1.13"/>
<circle cx="349.9" cy="151.9" r="1.52"/>
<circle cx="357.6" cy="158" r="1.52"/>
<circle cx="357.6" cy="158" r="1.13"/>
<circle cx="96.7" cy="178.7" r="3.5"/>
<circle cx="96.7" cy="178.7" r="3.2"/>
<circle cx="96.7" cy="178.7" r="2.78"/>
<circle cx="96.7" cy="178.7" r="4.5"/>
<circle cx="96.7" cy="178.7" r="4.8"/>
<circle cx="96.7" cy="178.6" r="3.2"/>
<circle cx="323.2" cy="173.9" r="1.13"/>
<circle cx="323.2" cy="173.9" r="1.52"/>
<circle cx="340.4" cy="161.2" r="1.19"/>
<circle cx="340.4" cy="161.2" r="1.92"/>
<circle cx="340.4" cy="161.2" r="3.2"/>
<circle cx="340.4" cy="161.2" r="2.87"/>
<circle cx="340.4" cy="161.2" r="1.59"/>
<circle cx="340.4" cy="161.2" r="1.62"/>
<circle cx="357.6" cy="173.9" r="1.52"/>
<circle cx="357.6" cy="173.9" r="1.13"/>
<circle cx="323.2" cy="189.8" r="1.13"/>
<circle cx="323.2" cy="189.8" r="1.52"/>
<circle cx="330.9" cy="195.9" r="1.13"/>
<circle cx="330.9" cy="195.9" r="1.52"/>
<circle cx="349.9" cy="195.9" r="1.13"/>
<circle cx="349.9" cy="195.9" r="1.52"/>
<circle cx="357.6" cy="189.8" r="1.52"/>
<circle cx="357.6" cy="189.8" r="1.13"/>
</g>
<path d="M220.3 149.5h17.9M234.5 157.9h1l-.4 3.3zM241.4 142.5h-6.3v18.7M235.1 161.2h3.1" fill="none" stroke="#808080" stroke-width=".2"/>
<g fill="none" stroke="#c0c0c0" stroke-width=".2">
<path d="M246.1 216.8v44.9M271 216.8v49.9M305.9 216.8v49.9M324.9 216.8v28.6M336.8 216.8v28.6M349 216.8v49.9M419.1 216.8h-198.4v49.9M220.7 235.9h50.3M220.7 229.5h50.3M220.7 223.2h50.3M271 220.7h34.9M305.9 231.1h43.1"/>
<path d="M305.9 226.3h43.1M305.9 221.6h43.1M305.9 235.9h43.1M349 226.2h70.1M220.7 248.6h50.3M220.7 242.2h50.3M220.7 254.9h50.3M220.7 243.5h-41.6v23.2M271 248.1h35M271 241.2h35M305.9 240.6h43.1M306 245.4h43"/>
<path d="M349 248.4h70.1M359.1 248.4v12.9M404.6 248.4v12.9M220.7 261.7h85.2M349 261.3h70.1M369.9 261.3v5.4M394.6 261.3v5.4"/>
</g>
<path d="M107.9 3.2v9.5M215.9 3.2v9.5M323.8 3.2v9.5M3.1 139.7h9.6M419.1 139.7h9.5M107.9 266.7v9.6M215.9 266.7v9.6M323.8 266.7v9.6" fill="none" stroke="#c0c0c0" stroke-width=".25"/>
<path d="M12.7 12.7h406.4v254h-406.4z" fill="none" stroke="#c0c0c0" stroke-width=".5"/>
<path d="M234.5 157.9h1l-.4 3.3z" fill="#808080"/>
<path d="M235.1 149.5l.4 3.4h-1z" fill="none" stroke="#808080" stroke-width=".2"/>
<path d="M235.1 149.5l.4 3.4h-1z" fill="#808080"/>
<path d="M252.6 154.8v6.4M230.3 178.6h25.4M235.1 161.2h20.6M252.6 178.6l.5 3.4h-1zM252.6 178.6v6.4" fill="none" stroke="#808080" stroke-width=".2"/>
<path d="M252.6 178.6l.5 3.4h-1z" fill="#808080"/>
<path d="M252.1 157.9h1l-.5 3.3z" fill="none" stroke="#808080" stroke-width=".2"/>
<path d="M252.1 157.9h1l-.5 3.3z" fill="#808080"/>
<path d="M230.3 178.6h37.9M265 178.6l.5 3.4h-1zM265 178.6v10.2M213.9 198.2h54.3M265 193.8v4.4" fill="none" stroke="#808080" stroke-width=".2"/>
<path d="M265 178.6l.5 3.4h-1z" fill="#808080"/>
<path d="M264.5 194.9h1l-.5 3.3z" fill="none" stroke="#808080" stroke-width=".2"/>
<path d="M264.5 194.9h1l-.5 3.3z" fill="#808080"/>
<g fill="none" stroke="#808080" stroke-width=".2">
<path d="M184.7 50.6l3.3-.5v1zM184.7 47.4v29.9M184.7 50.6h15.3M210.5 50.6h17M227.5 47.4v31.5M322.7 158h1M322.8 157.7l.7 .7M323.2 157.5v1M323.5 157.7l-.7 .7M330.4 151.9h1M330.5 151.6l.7 .7M330.9 151.4v1"/>
<path d="M331.2 151.6l-.7 .7M349.4 151.9h1M349.6 151.6l.7 .7M349.9 151.4v1M350.3 151.6l-.7 .7M357.1 158h1M357.3 157.7l.7 .7M357.6 157.5v1M358 157.7l-.7 .7M322.7 173.9h1M322.8 173.5l.7 .7M323.2 173.4v1"/>
<path d="M323.5 173.5l-.7 .7M357.1 173.9h1M357.3 173.5l.7 .7M357.6 173.4v1M358 173.5l-.7 .7M322.7 189.8h1M322.8 189.4l.7 .7M323.2 189.3v1M323.5 189.4l-.7 .7M330.4 195.9h1M330.5 195.5l.7 .7M330.9 195.4v1"/>
<path d="M331.2 195.5l-.7 .7M349.4 195.9h1M349.6 195.5l.7 .7M349.9 195.4v1M350.3 195.5l-.7 .7M357.1 189.8h1M357.3 189.4l.7 .7M357.6 189.3v1M358 189.4l-.7 .7"/>
</g>
<g fill="none" stroke="#808080" stroke-width=".25">
<circle cx="323.2" cy="158" r="1.55"/>
<circle cx="330.9" cy="151.9" r="1.55"/>
<circle cx="349.9" cy="151.9" r="1.55"/>
<circle cx="357.6" cy="158" r="1.55"/>
<circle cx="323.2" cy="173.9" r="1.55"/>
<circle cx="357.6" cy="173.9" r="1.55"/>
<circle cx="323.2" cy="189.8" r="1.55"/>
<circle cx="330.9" cy="195.9" r="1.55"/>
<circle cx="349.9" cy="195.9" r="1.55"/>
<circle cx="357.6" cy="189.8" r="1.55"/>
</g>
<path d="M179.4 161.2h54.5" fill="none" stroke="#000" stroke-width=".2" stroke-dasharray="15.2 1.3 1.3 1.3" stroke-dashoffset="-.6" stroke-linecap="butt"/>
<path d="M229 178.6h-50.6" fill="none" stroke="#000" stroke-width=".2" stroke-dasharray="15.2 1.3 1.3 1.3" stroke-dashoffset="1.3" stroke-linecap="butt"/>
<path d="M340.4 155.5v.6M340.4 158.6v5.1M334.7 161.2h.6M337.9 161.2h5M340.4 166.3v.6M345.5 161.2h.6" fill="none" stroke="#000" stroke-width=".2"/>
<path d="M184.7 50.6l3.3-.5v1z" fill="#808080"/>
<path d="M224.2 50.1l3.3 .5-3.3 .5z" fill="none" stroke="#808080" stroke-width=".2"/>
<path d="M224.2 50.1l3.3 .5-3.3 .5z" fill="#808080"/>
<path d="M227.5 83.8v27.1M219 101.4v9.5M219 107.7h12.5M224.2 107.2l3.3 .5-3.3 .6z" fill="none" stroke="#808080" stroke-width=".2"/>
<path d="M224.2 107.2l3.3 .5-3.3 .6z" fill="#808080"/>
<path d="M219 107.7l3.3-.5v1.1z" fill="none" stroke="#808080" stroke-width=".2"/>
<path d="M219 107.7l3.3-.5v1.1z" fill="#808080"/>
<path d="M184.7 85.4v24.8M192.3 99.2v11M184.7 107l3.3-.5v1zM184.7 107h10.6" fill="none" stroke="#808080" stroke-width=".2"/>
<path d="M184.7 107l3.3-.5v1z" fill="#808080"/>
<path d="M189 106.5l3.3 .5-3.3 .5z" fill="none" stroke="#808080" stroke-width=".2"/>
<path d="M189 106.5l3.3 .5-3.3 .5z" fill="#808080"/>
<g fill="none" stroke="#000" stroke-width=".2">
<path d="M89.4 178.6h2.2M94.2 178.6h5M96.7 171.3v2.3M96.7 176.1v5.1M101.8 178.6h2.2M96.7 183.7v2.2M279.4 235.3l-2.4 1.4h2.4M280.4 237.6l-2.4 1.4h2.4M287.5 227.6h.6M287.5 226.9h.6M287.5 229.9h.6M287.5 229.2h.6"/>
<path d="M287.5 238.9h.6M287.5 238.3h.6M287.5 236.7h.7M287.5 236h.7M287.6 234.4h.7M287.6 233.8h.7M287.7 232.1h.6M287.7 231.5h.6M287.8 226.6v.7M287.8 228.9v.7M287.8 238v.6M287.8 235.7v.7"/>
<path d="M287.9 233.4v.7M288 231.2v.6M277.7 253.5h17.8M282.2 249v8.9M287.5 251.2l7.1-1.7v8l-7.1-1.8z"/>
<circle cx="282.2" cy="253.5" r="4"/>
<circle cx="282.2" cy="253.5" r="2.23"/>
</g>
<g fill="none" stroke="#808080" stroke-width=".2">
<path d="M329 50.1h1M329.1 49.7l.7 .7M329.5 49.6v1M329.8 49.7l-.7 .7M333.3 46.3h1M333.4 45.9l.7 .7M333.8 45.8v1M334.1 45.9l-.7 .7M344.5 52.8h1M344.6 52.4l.7 .7M345 52.3v1M345.3 52.4l-.7 .7"/>
<path d="M355.7 59.2h1M355.8 58.9l.8 .7M356.2 58.7v1.1M356.6 58.9l-.8 .7M329 65.6h1M329.1 65.3l.7 .7M329.5 65.1v1M329.8 65.3l-.7 .7M333.3 74.4h1M333.4 74l.7 .7M333.8 73.9v1M334.1 74l-.7 .7"/>
<path d="M360 68h1M360.2 67.7l.7 .7M360.5 67.5v1M360.9 67.7l-.7 .7M344.5 80.9h1M344.6 80.5l.7 .7M345 80.4v1M345.3 80.5l-.7 .7M355.7 87.3h1M355.8 87l.8 .7M356.2 86.9v.9M356.6 87l-.8 .7"/>
<path d="M360 83.5h1M360.2 83.2l.7 .7M360.5 83v1.1M360.9 83.2l-.7 .7M79 158h1M79.2 157.7l.7 .7M79.5 157.5v1M79.9 157.7l-.7 .7M86.7 151.9h1M86.8 151.6l.7 .7M87.2 151.4v1M87.5 151.6l-.7 .7"/>
<path d="M105.7 151.9h1.1M105.9 151.6l.7 .7M106.2 151.4v1M106.6 151.6l-.7 .7M113.4 158h1M113.6 157.7l.7 .7M113.9 157.5v1M114.3 157.7l-.7 .7M79 173.9h1M79.2 173.5l.7 .7M79.5 173.4v1M79.9 173.5l-.7 .7"/>
<path d="M113.4 173.9h1M113.6 173.5l.7 .7M113.9 173.4v1M114.3 173.5l-.7 .7M79 189.8h1M79.2 189.4l.7 .7M79.5 189.3v1M79.9 189.4l-.7 .7M86.7 195.9h1M86.8 195.5l.7 .7M87.2 195.4v1M87.5 195.5l-.7 .7"/>
<path d="M105.7 195.9h1.1M105.9 195.5l.7 .7M106.2 195.4v1M106.6 195.5l-.7 .7M113.4 189.8h1M113.6 189.4l.7 .7M113.9 189.3v1M114.3 189.4l-.7 .7"/>
</g>
<g fill="none" stroke="#808080" stroke-width=".25">
<path d="M328.6 48.8a1.37 1.37 0 0 1 1.7 1l.2 .5a.79 .79 0 0 1-.3 1.1 .79 .79 0 0 1-1.1-.3 1.83 1.83 0 0 1-.5-2.3zM332.8 45.1a.99 .99 0 0 1 1.6 .5 1.4 1.4 0 0 1 0 2.1 1.97 1.97 0 0 1-1.6-2.6zM344.1 51.5a1.2 1.2 0 0 1 1.7 .9 1.12 1.12 0 0 1-.3 1.8 2.06 2.06 0 0 1-1.4-2.7zM355.3 58a1.19 1.19 0 0 1 1.7 .8l.3 .7a.79 .79 0 0 1-.3 1.1 .79 .79 0 0 1-1.1-.3 1.92 1.92 0 0 1-.6-2.3zM328.5 64.4a.99 .99 0 0 1 1.6 .5 1.39 1.39 0 0 1 0 2.1 1.97 1.97 0 0 1-1.6-2.6zM332.9 73.1a1.37 1.37 0 0 1 1.7 1l.2 .5a.79 .79 0 0 1-.3 1.1 .79 .79 0 0 1-1.1-.3 1.83 1.83 0 0 1-.5-2.3zM344 79.7h.1a.84 .84 0 0 1 1.3 .2 1.6 1.6 0 0 1 .3 2.3 1.98 1.98 0 0 1-1.7-2.5zM359.6 66.8a1.19 1.19 0 0 1 1.7 .8 1.12 1.12 0 0 1-.3 1.8 2.06 2.06 0 0 1-1.4-2.6zM355.3 86.1a1.35 1.35 0 0 1 1.9 1.1v.2a.79 .79 0 0 1 .1 1 .79 .79 0 0 1-.9 .3 2.18 2.18 0 0 1-1.1-2.6zM359.6 82.3a1.19 1.19 0 0 1 1.7 .8 1.12 1.12 0 0 1-.3 1.9 2.06 2.06 0 0 1-1.4-2.7z"/>
<circle cx="79.5" cy="158" r="1.55"/>
<circle cx="87.2" cy="151.9" r="1.55"/>
<circle cx="106.3" cy="151.9" r="1.55"/>
<circle cx="113.9" cy="158" r="1.55"/>
<circle cx="79.5" cy="173.9" r="1.55"/>
<circle cx="113.9" cy="173.9" r="1.55"/>
<circle cx="79.5" cy="189.8" r="1.55"/>
<circle cx="87.2" cy="195.9" r="1.55"/>
<circle cx="106.3" cy="195.9" r="1.55"/>
<circle cx="113.9" cy="189.8" r="1.55"/>
</g>
<path d="M237.6 81.3h-59.2" fill="none" stroke="#000" stroke-width=".2" stroke-dasharray="15.2 1.3 1.3 1.3" stroke-dashoffset="6.6" stroke-linecap="butt"/>
<g font-size="8.5">
<text x="360.7" y="237.7">A8 GearBox</text>
<text x="351.3" y="259">B</text>
</g>
<g font-size="8.1">
<text x="51.7" y="9.3">4</text>
<text x="159.7" y="9.3">3</text>
<text x="267.6" y="9.3">2</text>
<text x="375.6" y="9.3">1</text>
<text x="4" y="72.8">B</text>
<text x="423.1" y="72.8">B</text>
<text x="3.3" y="212.5">A</text>
<text x="422.4" y="212.5">A</text>
<text x="51.7" y="276">4</text>
<text x="159.7" y="276">3</text>
<text x="267.6" y="276">2</text>
<text x="375.6" y="276">1</text>
</g>
<text font-size="5.6" x="366.4" y="257">A8Gearbox</text>
<g font-size="4.2" fill="#808080">
<text x="201.1" y="52.2">1.69</text>
<text x="196.5" y="108.6">.30</text>
<text x="232.7" y="109.3">.34</text>
<text x="242.6" y="144.1">.46</text>
<text x="249.7" y="169.8">.69</text>
<text x="262.1" y="192.9">.77</text>
</g>
<text font-size="3.8" x="21.6" y="276.3">SOLIDWORKS Educational Product. For Instructional Use Only.</text>
<g font-size="3.4">
<text x="350.2" y="229.5">TITLE:</text>
<text x="351.1" y="251.6">SIZE</text>
<text x="359.9" y="251.6">DWG. NO.</text>
<text x="408.9" y="251.7">REV</text>
<text x="351.2" y="265.2">SCALE: 1:1</text>
<text x="370.1" y="265.3">WEIGHT: 0.23</text>
<text x="396.9" y="265.2">SHEET 1 OF 1</text>
</g>
<text font-size="2.5" x="325.5" y="224.8">Austin Hill</text>
<text font-size="2.4" x="272.2" y="219.7">UNLESS OTHERWISE SPECIFIED:</text>
<g font-size="2.2">
<text x="327.8" y="220.1">NAME</text>
<text x="340.3" y="220.2">DATE</text>
<text x="307.2" y="224.9">DRAWN</text>
<text x="307.3" y="229.8">CHECKED</text>
<text x="307.2" y="234.4">ENG APPR.</text>
<text x="307.3" y="239.2">MFG APPR.</text>
<text x="307.3" y="243.9">Q.A.</text>
<text x="307.3" y="248.1">COMMENTS:</text>
</g>
<g font-size="2.1">
<text x="228.2" y="221.5">MASS</text>
<text x="252.3" y="221.5">0.23lbs</text>
<text x="337.5" y="224.2">10/29/2026</text>
<text x="227.9" y="259.2">NEXT ASSY</text>
<text x="253.3" y="259.2">USED ON</text>
<text x="239.3" y="265">APPLICATION</text>
<text x="275.5" y="265.1">DO NOT SCALE DRAWING</text>
</g>
<g font-size="2">
<text x="271.6" y="244.1">INTERPRET GEOMETRIC</text>
<text x="180.2" y="250">THE INFORMATION CONTAINED IN THIS</text>
<text x="183.9" y="246.4">PROPRIETARY AND CONFIDENTIAL</text>
<text x="271.6" y="246.6">TOLERANCING PER: ASME Y14.5</text>
<text x="180.2" y="252.5">DRAWING IS THE SOLE PROPERTY OF</text>
<text x="180.2" y="255.1">&lt;INSERT COMPANY NAME HERE&gt;. ANY</text>
<text x="180.2" y="257.6">REPRODUCTION IN PART OR AS A WHOLE</text>
<text x="180.2" y="260.1">WITHOUT THE WRITTEN PERMISSION OF</text>
<text x="180.2" y="262.6">&lt;INSERT COMPANY NAME HERE&gt; IS</text>
<text x="180.2" y="265.2">PROHIBITED.</text>
</g>
<g font-size="1.7">
<text x="276.7" y="223">DIMENSIONS ARE IN INCHES</text>
<text x="280.3" y="227.6">(x/x)</text>
<text x="282.1" y="225.3">TOLERANCES:</text>
<text x="289.7" y="227.6">1/16th</text>
<text x="280.7" y="229.8">(x.x)</text>
<text x="281" y="232.1">(x.xx)</text>
<text x="290" y="232.1">0.010</text>
<text x="290.2" y="229.8">0.020</text>
<text x="280.5" y="236.6">MACH</text>
<text x="281" y="234.4">(x.xxx)</text>
<text x="281.5" y="238.9">BEND</text>
<text x="289.8" y="238.9">3</text>
<text x="289.8" y="236.6">1</text>
<text x="289.9" y="234.4">0.005</text>
</g>
</svg>
